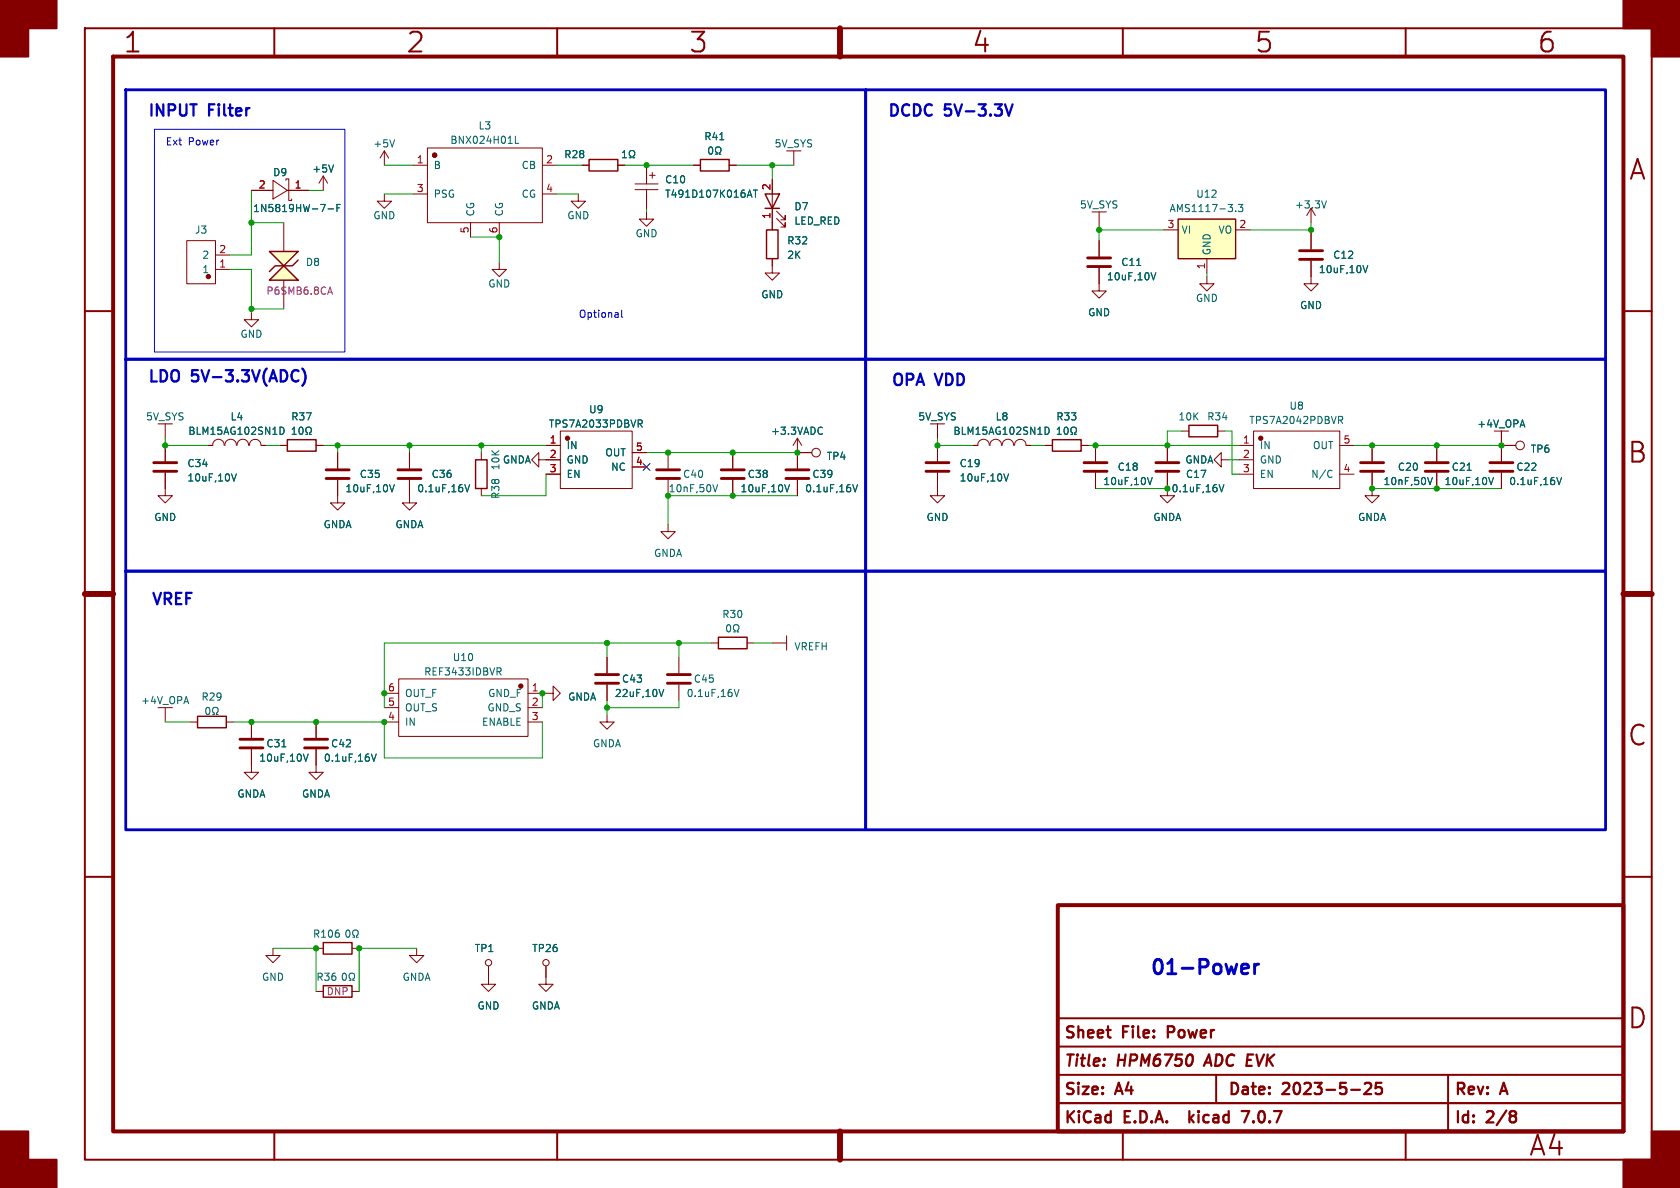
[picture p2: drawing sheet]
<svg xmlns="http://www.w3.org/2000/svg" width="297mm" height="210mm" viewBox="0 0 297 210" stroke-linecap="round" stroke-linejoin="round" font-family="sans-serif">
<g fill="none" stroke="#840000" stroke-width=".35">
<path d="M15 5h277v200h-277zM48.5 5v5M98.5 5v5M148.5 5v5M198.5 5v5M248.5 5v5M15 55h5M287 55h5M15 105h5M287 105h5M15 155h5M287 155h5"/>
<path d="M187 195h100M187 190h100M187 185h100M187 180h100M215 190v5M256 190v10M48.5 200v5M98.5 200v5M148.5 200v5M198.5 200v5M248.5 200v5"/>
</g>
<path d="M20 10h267v190h-267zM187 160h100v40h-100z" fill="none" stroke="#840000" stroke-width=".7"/>
<path d="M148.5 5v5M15 105h5M287 105h5M148.5 200v5" fill="none" stroke="#840000" stroke-width="1.1"/>
<g fill="#840000" stroke="#840000" stroke-width=".35">
<path d="M0 0h10v5h-5v5h-5z"/>
<path d="M0 200h5v5h5v5h-10z"/>
<path d="M287 0h10v10h-5v-5h-5z"/>
<path d="M292 200h5v10h-10v-5h5z"/>
</g>
<path d="M206.5 182.5h.7M207.2 181.4h-.7v2M210.3 196.4v2M210.5 197.6l.5 .8M211 197.1l-.7 .7M213.7 186.4l-.9 2M219.5 196.4h1.3l-.8 2M241.3 191.6l.3-.2h.4a.54 .54 0 0 1 .3 .9l-1.1 1.1h1.2M244.2 191.4h-.9l-.1 1 .3-.2 .6 .1 .2 .3-.1 .6-.3 .2h-.4l-.3-.2M267.6 196.4l.4 .4-.1 .3-.3 .2 .4 .3v.4l-.4 .4" fill="none" stroke="#840000" stroke-width=".4"/>
<g fill="none" stroke="#840000" stroke-width=".18">
<path d="M73 29.2h2.6M73 34.3h2.6M75.6 26.2h20.3v13.2h-20.3zM83.2 39.4v2.5M88.3 39.4v2.5M95.9 29.2h2.5M95.9 34.3h2.5M112.3 33.5h4M112.3 32.5h4M114.3 37.5v1.2h1.3l-1.3 1.3-1.3-1.3h1.3M114.3 29.2v3.3M114.3 33.5v3.3"/>
<path d="M114.8 31h1M115.3 30.5v1M88.3 46.4v1.2h1.2l-1.2 1.3-1.3-1.3h1.3M136.5 47v1.3h1.3l-1.3 1.2-1.2-1.2h1.2"/>
</g>
<path d="M91.1 24.1v1.2h.6M132.2 34.5h.6M132.5 33.6l.4 1.3M133.2 33.6h.7M133.6 33.6v1.3" fill="none" stroke="#006464" stroke-width=".18"/>
<circle cx="76.8" cy="27.4" r=".38" fill="#840000" stroke="#840000" stroke-width=".18"/>
<g fill="#ffffc2">
<path d="M50.2 47l2.5 2.5h-5.1z"/>
<path d="M47.6 44.5h5.1l-2.5 2.5z"/>
</g>
<g fill="none" stroke="#840000" stroke-width=".25">
<path d="M104.1 28.2h5.1v2h-5.1zM123.8 28.2h5.1v2h-5.1zM135.3 34.3h2.5l-1.3 2.5zM135.3 36.8h2.5M208.3 38.7h10.1v7h-10.1zM47.6 44.5h5.1l-2.5 2.5zM50.2 47l2.5 2.5h-5.1zM52.7 46l-1 1h-3.1l-1 1M135.5 40.6h2v5.1h-2zM50.8 77.7h5.1v2.1h-5.1zM186.1 77.7h5v2.1h-5zM210.2 75.2h5.1v2h-5.1z"/>
<path d="M84.1 81.3h2v5.1h-2zM127 112.6h5.1v2.1h-5.1zM34.9 126.6h5.1v2.1h-5.1zM57.1 166.6h5.1v2.1h-5.1zM57.1 174.2h5.1v2.1h-5.1z"/>
</g>
<g fill="none" stroke="#840000" stroke-width=".18">
<path d="M44.4 33.7h3.9M48.3 31.9l2.5 1.8-2.5 1.5zM50.2 39.4v5.1M50.5 31.9v-.3h.6v3.8h.5v-.2M50.8 33.7h3.8M57.1 31.1l-.7 1.3M57.1 31.1v2.6M57.1 31.1l.8 1.3M67.9 34.3v1.3h1.3l-1.3 1.2-1.2-1.2h1.2M67.9 26.7l-.7 1.2M67.9 26.7v2.5M67.9 26.7l.8 1.2"/>
<path d="M102.2 34.3v1.3h1.3l-1.3 1.2-1.2-1.2h1.2M102.9 29.2h1.2M109.2 29.2h1.3M114.3 29.2v2.6M114.3 34.3v2.5M122.6 29.2h1.2M128.9 29.2h1.3M136.5 31.8v8.8M137.3 38.6l1.5 1.5v-.7v.7h-.8M137.3 37.3l1.5 1.6v-.8v.8h-.8M140.3 26.7v2.5M194.3 37.5v2.5"/>
<path d="M231.8 36.8l-.8 1.3M231.8 36.8v2.6M231.8 36.8l.7 1.3M33 42.5h5.1v7.7h-5.1zM38.1 47.6h2.5M38.1 45.1h2.5M44.4 55.2v1.3h1.3l-1.3 1.3-1.2-1.3h1.2M50.2 49.5v5.1M136.5 45.7v1.3M194.3 47.4v4h1.3l-1.3 1.3-1.3-1.3h1.3M194.3 42.5v2.8M205.7 40.6h2.6"/>
<path d="M213.4 48.9v1.3h1.2l-1.2 1.2-1.3-1.2h1.3M213.4 45.7v2.6M218.4 40.6h2.6M231.8 46.1v4.1h1.2l-1.2 1.2-1.3-1.2h1.3M231.8 41.3v2.8M29.2 74.9v2.6M29.2 78.7v2.8M36.8 78.7h.8a1.01 1.01 0 0 1 1-1.1 1.01 1.01 0 0 1 1 1.1M39.8 78.7a1.01 1.01 0 0 1 1-1.1 1.01 1.01 0 0 1 1 1.1M41.9 78.7a1.02 1.02 0 0 1 1-1.1 1.02 1.02 0 0 1 1 1.1M44.1 78.7a1.01 1.01 0 0 1 1-1 1.01 1.01 0 0 1 1 1M46.2 78.7h.8"/>
<path d="M49.5 78.7h1.3M55.9 78.7h1.2M96.5 78.7h2.6M99.1 76.2h12.7v10.2h-12.7zM141 77.5v5.3M141 77.5l-.8 1.2M141 77.5l.7 1.2M165.7 74.9v2.6M165.7 78.7v2.8M172.1 78.7h.8a1.01 1.01 0 0 1 1-1.1 1.01 1.01 0 0 1 1 1.1M175 78.7a1.01 1.01 0 0 1 1-1.1 1.01 1.01 0 0 1 1 1.1M177.2 78.7a1.02 1.02 0 0 1 1-1.1 1.02 1.02 0 0 1 1 1.1"/>
<path d="M179.4 78.7a1.01 1.01 0 0 1 1-1 1.01 1.01 0 0 1 1 1M181.5 78.7h.7M184.8 78.7h1.3M191.1 78.7h1.3M193.7 78.7v2.8M206.4 78.7v2.8M208.9 76.2h1.3M215.3 76.2h1.2M219.1 78.7h2.5M221.6 76.2h15.3v10.2h-15.3zM236.9 78.7h2.5M242.6 78.7v2.8"/>
<path d="M254 78.7v2.8M265.4 78.7h2.6M265.4 76.2v5.3M29.2 83.6v4h1.3l-1.3 1.3-1.3-1.3h1.3M59.7 84.8v4.1h1.3l-1.3 1.3-1.3-1.3h1.3M59.7 80v2.8M72.4 84.8v4.1h1.3l-1.3 1.3-1.3-1.3h1.3M72.4 80v2.8M85.1 80v1.3M85.1 86.4v1.2M95.2 81.3v-1.3l-1.2 1.3 1.2 1.3v-1.3h3.9M96.5 83.8h2.6"/>
<path d="M111.8 82.6h2.5M111.8 80h2.5M118.1 92.7v1.3h1.3l-1.3 1.3-1.3-1.3h1.3M118.1 80v2.8M118.1 84.8v2.8M129.5 80v2.8M129.5 84.8v2.8M141 80h2.5M141 84.8v2.8M165.7 83.6v4h1.3l-1.3 1.3-1.2-1.3h1.2M193.7 83.6v2.8M206.4 83.6v4h1.2l-1.2 1.3-1.3-1.3h1.3"/>
<path d="M215.9 81.3v-1.3l-1.3 1.3 1.3 1.3v-1.3h1.3M219.1 81.3h2.5M219.1 83.8h2.5M236.9 83.8h2.5M242.6 83.6v4h1.2l-1.2 1.3-1.3-1.3h1.3M254 83.6v2.8M265.4 83.6v2.8M107.3 116.2v2.8M120 116.2v2.8M125.7 113.7h1.3M132.1 113.7h1.2M136.5 113.7h2.6"/>
<path d="M139.1 112.4v2.5M29.2 125.1v2.5M33.7 127.6h1.2M40 127.6h1.3M44.4 132.5v4h1.3l-1.3 1.3-1.2-1.3h1.2M44.4 127.6v2.8M55.9 132.5v4h1.2l-1.2 1.3-1.3-1.3h1.3M55.9 127.6v2.8M67.9 122.6h2.6M67.9 125.1h2.6M67.9 127.6h2.6M70.5 120h22.8v10.2h-22.8z"/>
<path d="M93.3 122.6h2.6M93.3 125.1h2.6M93.3 127.6h2.6M96.5 122.6h1.3v-1.3l1.3 1.3-1.3 1.2v-1.2M107.3 126.4v1.2h1.3l-1.3 1.3-1.3-1.3h1.3M107.3 121v2.8M120 121v2.8M48.3 167.6v1.3h1.2l-1.2 1.3-1.3-1.3h1.3M55.9 167.6h1.2M55.9 175.3h1.2M62.2 167.6h1.3M62.2 175.3h1.3"/>
<path d="M73.7 167.6v1.3h1.2l-1.2 1.3-1.3-1.3h1.3M86.4 170.8v3.2h1.2l-1.2 1.3-1.3-1.3h1.3M96.5 170.8v3.2h1.3l-1.3 1.3-1.3-1.3h1.3"/>
<circle cx="268.7" cy="78.7" r=".76"/>
<circle cx="144.3" cy="80" r=".76"/>
<circle cx="86.4" cy="170.2" r=".56"/>
<circle cx="96.5" cy="170.2" r=".56"/>
</g>
<path d="M58 51.7h.7M58.3 50.7l.5 1.3" fill="none" stroke="#840084" stroke-width=".18"/>
<g fill="none" stroke="#006464" stroke-width=".18">
<path d="M58 36.9h1M59 29.2l-.5 1.2M59.6 36.7h.4M60.2 36.1h-.6v1.3M69.8 24.7l-.5 1.3M110 27.9h.8M110 27l.4-.4v1.3M111.2 27.9h.3v-.3a.54 .54 0 0 1-.2-.7 .54 .54 0 0 1 .7-.2 .58 .58 0 0 1-.1 .9v.3h.3M125.4 26.1l.2-.1a.68 .68 0 0 1 .4 .6 .68 .68 0 0 1-.4 .6l-.2-.1-.1-.3zM126.5 27.2h.3v-.2a.54 .54 0 0 1-.3-.7 .54 .54 0 0 1 .8-.3 .58 .58 0 0 1-.1 1v.2h.3M127.2 24.7h.8M132.2 34.5h.6"/>
<path d="M132.5 33.6l.4 1.3M133.2 33.6h.7M133.6 33.6v1.3M218.4 37.3v.1M218.9 36.1h.8l-.4 .5 .3 .1v.6l-.1 .1-.6-.1M234.5 35.5l-.4 1.3M201 46.9h.7M203.5 48.2l.4 1.3 .4-1.3M241 46.9l.4 1.3 .4-1.3M49.5 75.5a.64 .64 0 0 1 .7 .6 .64 .64 0 0 1-.7 .7M51.6 76.8h.8M51.6 75.9l.4-.4v1.3"/>
<path d="M53 75.6l.2-.1a.68 .68 0 0 1 .4 .6 .68 .68 0 0 1-.4 .7l-.2-.1-.1-.4zM54.1 76.8h.3v-.3a.54 .54 0 0 1-.3-.7 .54 .54 0 0 1 .8-.2 .58 .58 0 0 1-.2 .9v.3h.3M112.8 74.2h.5l.2 .3-.1 .3-.6 .1M113.1 74.9l.4 .6M145.1 75.5l.3 .1M145.4 76.7l-.3 .1M184.8 75.5a.64 .64 0 0 1 .7 .6 .64 .64 0 0 1-.7 .7M186.9 76.8h.7M186.9 75.9l.4-.4v1.3M188.3 75.6l.1-.1a.68 .68 0 0 1 .5 .6 .68 .68 0 0 1-.5 .7 .84 .84 0 0 1-.1-1.2zM189.3 76.8h.3v-.3a.54 .54 0 0 1-.2-.7 .54 .54 0 0 1 .7-.2 .58 .58 0 0 1-.1 .9v.3h.3M236.6 73.6h.5l.3 .2-.2 .4-.6 .1"/>
<path d="M236.9 74.3l.5 .6M40.9 83.8l.5 1.2 .4-1.2M68.9 85.7l.4 1.2 .4-1.2M82.2 85.7l.4 1.2 .4-1.2M126 85.7l.4 1.2 .5-1.2M138.7 85.7l.4 1.2 .5-1.2M150.8 85.7l.4 1.2 .4-1.2M177.5 83.8l.4 1.2 .4-1.2M202.9 84.4l.4 1.3 .4-1.3M215.5 85.7l.5 1.2 .4-1.2M235.3 83.1l.2 .2M235.5 84.3l-.2 .1"/>
<path d="M252.4 84.4l.4 1.3 .4-1.3M259.4 83.1h.7M263.2 84.4l.4 1.3 .4-1.3M275.2 84.4l.4 1.3 .5-1.3M87.9 118.1h.5l.2 .2-.1 .4h-.6M88.2 118.7l.4 .6M128.6 110.5l.2-.1a.68 .68 0 0 1 .4 .7 .68 .68 0 0 1-.4 .6 .84 .84 0 0 1-.2-1.2zM129.7 111.7h.3v-.2a.54 .54 0 0 1-.3-.8 .54 .54 0 0 1 .7-.2 .58 .58 0 0 1-.1 1v.2h.3M36.5 125.2l.2-.2a.68 .68 0 0 1 .4 .7 .68 .68 0 0 1-.4 .6l-.2-.1-.1-.4zM37.6 126.3h.3v-.2a.54 .54 0 0 1-.3-.8 .54 .54 0 0 1 .8-.2 .58 .58 0 0 1-.1 1v.2h.3M49.8 132h.7M53.6 133.3l.5 1.3 .4-1.3"/>
<path d="M65.7 133.3l.4 1.3 .4-1.3M116.5 121.9l.4 1.2 .4-1.2M129.8 121.9l.4 1.2 .4-1.2M56.2 172.7l.6-.1 .2-.1-.1-.3-.7-.2v1.3M56.5 172.7l.5 .6M57.4 172h.8l-.4 .5 .3 .1v.6l-.2 .1-.5-.1M59.3 172l-.4 .1a.85 .85 0 0 0 0 1.2l.4-.1 .1-.4-.3-.3-.3 .1-.1 .2M60.6 172.2l.2-.2a.68 .68 0 0 1 .4 .7 .68 .68 0 0 1-.4 .6l-.2-.1-.1-.4zM61.3 164.5l.1-.1a.68 .68 0 0 1 .5 .6 .68 .68 0 0 1-.5 .7l-.1-.1-.2-.4zM61.7 173.3h.3v-.2a.54 .54 0 0 1-.3-.8 .54 .54 0 0 1 .8-.2 .58 .58 0 0 1-.1 1v.2h.3M62.4 165.7h.3v-.3a.54 .54 0 0 1-.3-.7 .54 .54 0 0 1 .7-.2 .58 .58 0 0 1-.1 .9v.3h.3"/>
</g>
<g fill="none" stroke="#840000" stroke-width=".51">
<path d="M192.3 47.1h4M192.3 45.6h4M229.7 45.8h4.1M229.7 44.3h4.1M27.2 83.3h4M27.2 81.8h4M57.7 84.6h4M57.7 83.1h4M70.4 84.6h4M70.4 83.1h4M116.1 84.6h4M116.1 83.1h4"/>
<path d="M127.5 84.6h4.1M127.5 83.1h4.1M138.9 84.6h4.1M138.9 83.1h4.1M163.7 83.3h4.1M163.7 81.8h4.1M191.6 83.3h4.1M191.6 81.8h4.1M204.3 83.3h4.1M204.3 81.8h4.1M240.5 83.3h4.1M240.5 81.8h4.1"/>
<path d="M252 83.3h4M252 81.8h4M263.4 83.3h4.1M263.4 81.8h4.1M105.3 119.3h4M118 119.3h4M42.4 132.2h4.1M42.4 130.7h4.1M53.8 132.2h4.1M53.8 130.7h4.1M105.3 120.8h4M118 120.8h4"/>
</g>
<path d="M208.3 38.7h10.1v7h-10.1z" fill="#ffffc2" stroke="#ffffc2" stroke-width=".18"/>
<g fill="#840000" stroke="#840000" stroke-width=".18">
<circle cx="92.1" cy="121.3" r=".38"/>
<circle cx="100.3" cy="77.5" r=".38"/>
<circle cx="222.9" cy="77.5" r=".38"/>
<circle cx="36.8" cy="48.9" r=".38"/>
</g>
<path d="M219.9 170.4l.7 .2 .1 .4-1.2 .3M220.6 172l-.7 .1M221.8 170.4v1.7M222.5 170.4a.65 .65 0 0 0-.7 .5" fill="none" stroke="#0000c2" stroke-width=".51"/>
<path d="M177.7 18.4l.6 2 .7-2M53.4 65.1a2.29 2.29 0 0 1 0 3.1" fill="none" stroke="#0000c2" stroke-width=".4"/>
<path d="M27.3 22.9h33.7v39.3h-33.7zM109.9 54.8v1.1l.2 .2" fill="none" stroke="#0000c2" stroke-width=".18"/>
<path d="M22.2 15.9h130.8v47.6h-130.8zM153 15.9h130.8v47.6h-130.8zM22.2 63.5h130.8v37.5h-130.8zM153 63.5h130.8v37.5h-130.8zM22.2 101h130.8v45.7h-130.8zM153 101h130.8v45.7h-130.8z" fill="none" stroke="#0000c2" stroke-width=".5"/>
<g fill="none" stroke="#009600" stroke-width=".18">
<path d="M44.4 39.4h5.8M44.4 33.7v11.4h-3.8M54.6 33.7h2.5M67.9 29.2h5.1M67.9 34.3h5.1M98.4 29.2h4.5M98.4 34.3h3.8M110.5 29.2h12.1M114.3 36.8v.7M130.2 29.2h10.1M136.5 29.2v2.6M231.8 39.4v1.9"/>
<path d="M40.6 47.6h3.8v7.6M44.4 54.6h5.8M83.2 41.9h5.1v4.5M194.3 40.6h11.4M194.3 40v2.5M213.4 48.3v.6M221 40.6h10.8M29.2 77.5v1.2h7.6M47 78.7h2.5M57.1 78.7h39.4M59.7 78.7v1.3M72.4 78.7v1.3"/>
<path d="M85.1 78.7v1.3M165.7 77.5v1.2h6.4M182.2 78.7h2.6M192.4 78.7h26.7M208.9 76.2h-2.5v2.5M216.5 76.2h1.3v7.6h1.3M239.4 78.7h26M96.5 83.8v3.8h-11.4M114.3 80h26.7M141 87.6h-22.9v5.1M193.7 86.4h12.7M217.2 81.3h1.9"/>
<path d="M242.6 86.4h22.8M107.3 113.7v2.5M120 113.7v2.5M125.7 113.7h-57.8v11.4M133.3 113.7h3.2M29.2 127.6h4.5M41.3 127.6h26.6v6.4h28v-6.4M96.5 122.6h-.6v2.5M107.3 123.8v2.6M120 123.8v1.3h-12.7M48.3 167.6h7.6v7.7M73.7 167.6h-10.2v7.7"/>
</g>
<path d="M113.7 81.9l1.2 1.3M114.9 81.9l-1.2 1.3" fill="none" stroke="#000084" stroke-width=".18"/>
<g fill="#009600" stroke="#009600" stroke-width=".18">
<circle cx="85.1" cy="78.7" r=".46"/>
<circle cx="118.1" cy="80" r=".46"/>
<circle cx="118.1" cy="87.6" r=".46"/>
<circle cx="129.5" cy="80" r=".46"/>
<circle cx="129.5" cy="87.6" r=".46"/>
<circle cx="141" cy="80" r=".46"/>
<circle cx="136.5" cy="29.2" r=".46"/>
<circle cx="165.7" cy="78.7" r=".46"/>
<circle cx="206.4" cy="78.7" r=".46"/>
<circle cx="206.4" cy="86.4" r=".46"/>
<circle cx="114.3" cy="29.2" r=".46"/>
<circle cx="107.3" cy="125.1" r=".46"/>
<circle cx="63.5" cy="167.6" r=".46"/>
<circle cx="55.9" cy="167.6" r=".46"/>
<circle cx="55.9" cy="127.6" r=".46"/>
<circle cx="44.4" cy="127.6" r=".46"/>
<circle cx="67.9" cy="122.6" r=".46"/>
<circle cx="67.9" cy="127.6" r=".46"/>
<circle cx="120" cy="113.7" r=".46"/>
<circle cx="59.7" cy="78.7" r=".46"/>
<circle cx="242.6" cy="78.7" r=".46"/>
<circle cx="242.6" cy="86.4" r=".46"/>
<circle cx="254" cy="86.4" r=".46"/>
<circle cx="254" cy="78.7" r=".46"/>
<circle cx="265.4" cy="78.7" r=".46"/>
<circle cx="44.4" cy="54.6" r=".46"/>
<circle cx="44.4" cy="39.4" r=".46"/>
<circle cx="88.3" cy="41.9" r=".46"/>
<circle cx="107.3" cy="113.7" r=".46"/>
<circle cx="95.9" cy="122.6" r=".46"/>
<circle cx="72.4" cy="78.7" r=".46"/>
<circle cx="29.2" cy="78.7" r=".46"/>
<circle cx="231.8" cy="40.6" r=".46"/>
<circle cx="193.7" cy="78.7" r=".46"/>
<circle cx="194.3" cy="40.6" r=".46"/>
</g>
<g font-size="4.9" fill="#840000">
<text x="21.7" y="9.8">1</text>
<text x="71.7" y="9.8">2</text>
<text x="121.7" y="9.8">3</text>
<text x="171.7" y="9.8">4</text>
<text x="221.7" y="9.8">5</text>
<text x="271.7" y="9.8">6</text>
<text x="287.8" y="32.3">A</text>
<text x="287.6" y="82.3">B</text>
<text x="287.6" y="132.3">C</text>
<text x="287.6" y="182.3">D</text>
<text x="270.2" y="204.8">A4</text>
</g>
<text font-size="3.5" fill="#0000c2" x="203.2" y="172.5">01-Power</text>
<g font-size="2.8" fill="#0000c2">
<text x="26" y="20.7">INPUT</text>
<text x="37" y="20.7">Filter</text>
<text x="156.8" y="20.7">DCDC</text>
<text x="167.2" y="20.7">5V-3.3V</text>
<text x="26" y="67.7">LDO</text>
<text x="34.1" y="67.7">5V-3.3V(ADC)</text>
<text x="157.5" y="68.3">OPA</text>
<text x="165.6" y="68.3">VDD</text>
<text x="26.7" y="107.1">VREF</text>
</g>
<g font-size="2.8" fill="#840000">
<text x="188" y="184.1">Sheet</text>
<text x="198.6" y="184.1">File:</text>
<text x="207.3" y="184.1">Power</text>
<text x="188" y="189.1">Title:</text>
<text x="197.7" y="189.1">HPM6750</text>
<text x="214" y="189.1">ADC EVK</text>
<text x="188" y="194.1">Size:</text>
<text x="197.5" y="194.1">A4</text>
<text x="217" y="194.1">Date:</text>
<text x="226.9" y="194.1">2023-5-25</text>
<text x="257" y="194.1">Rev:</text>
<text x="265.5" y="194.1">A</text>
<text x="188" y="199.1">KiCad</text>
<text x="198.9" y="199.1">E.D.A.</text>
<text x="211.9" y="199.1">kicad</text>
<text x="222.2" y="199.1">7.0.7</text>
<text x="257" y="199.1">Id:</text>
<text x="263" y="199.1">2/8</text>
</g>
<g font-size="1.8" fill="#006464">
<text x="84.5" y="23.1">L3</text>
<text x="65.9" y="26.3">+5V</text>
<text x="79.5" y="25.6">BNX024H01L</text>
<text x="99.7" y="28.2">R28</text>
<text x="124.4" y="25">R41</text>
<text x="136.8" y="26.3">5V_SYS</text>
<text x="48.2" y="31.3">D9</text>
<text x="55.1" y="30.7">+5V</text>
<text x="76.6" y="30.1">B</text>
<text x="76.6" y="35.2">PSG</text>
<text x="92.1" y="30.1">CB</text>
<text x="92.1" y="35.2">CG</text>
<text x="117.5" y="35.2">T491D107K016AT</text>
<text x="117.5" y="32.6">C10</text>
<text x="211.4" y="35.2">U12</text>
<text x="34.4" y="41.5">J3</text>
<text x="44.9" y="37.7">1N5819HW-7-F</text>
<text x="65.9" y="39">GND</text>
<text x="84" y="38.4" transform="rotate(-90 84 38.4)">CG</text>
<text x="89.1" y="38.4" transform="rotate(-90 89.1 38.4)">CG</text>
<text x="100.2" y="39">GND</text>
<text x="140.3" y="37.4">D7</text>
<text x="140.3" y="39.9">LED_RED</text>
<text x="190.8" y="37.1">5V_SYS</text>
<text x="206.7" y="37.7">AMS1117-3.3</text>
<text x="208.8" y="41.5">VI</text>
<text x="215.3" y="41.5">VO</text>
<text x="228.8" y="37.1">+3.3V</text>
<text x="35.7" y="45.9">2</text>
<text x="54" y="47.2">D8</text>
<text x="112.3" y="42.1">GND</text>
<text x="139.1" y="45.9">2K</text>
<text x="139.1" y="43.4">R32</text>
<text x="198.1" y="47.2">C11</text>
<text x="214.2" y="45.2" transform="rotate(-90 214.2 45.2)">GND</text>
<text x="235.6" y="45.9">C12</text>
<text x="35.7" y="48.5">1</text>
<text x="86.2" y="51">GND</text>
<text x="134.5" y="52.9">GND</text>
<text x="195.6" y="49.8">10uF,10V</text>
<text x="211.3" y="53.6">GND</text>
<text x="233.1" y="48.5">10uF,10V</text>
<text x="42.4" y="59.9">GND</text>
<text x="192.3" y="56.1">GND</text>
<text x="229.7" y="54.8">GND</text>
<text x="25.7" y="74.5">5V_SYS</text>
<text x="33.2" y="77.1">BLM15AG102SN1D</text>
<text x="40.7" y="74.5">L4</text>
<text x="51.4" y="74.5">R37</text>
<text x="96.9" y="75.8">TPS7A2033PDBVR</text>
<text x="104" y="73.3">U9</text>
<text x="136.2" y="77.1">+3.3VADC</text>
<text x="162.2" y="74.5">5V_SYS</text>
<text x="168.5" y="77.1">BLM15AG102SN1D</text>
<text x="175.9" y="74.5">L8</text>
<text x="186.6" y="74.5">R33</text>
<text x="208.2" y="74.5">10K</text>
<text x="213.3" y="74.5">R34</text>
<text x="220.8" y="75.2">TPS7A2042PDBVR</text>
<text x="227.9" y="72.6">U8</text>
<text x="261.1" y="75.8">+4V_OPA</text>
<text x="33" y="82.8">C34</text>
<text x="88.5" y="83.2" transform="rotate(-90 88.5 83.2)">10K</text>
<text x="88.8" y="82.1">GNDA</text>
<text x="100.1" y="79.6">IN</text>
<text x="100.1" y="82.1">GND</text>
<text x="106.9" y="80.9">OUT</text>
<text x="107.9" y="83.4">NC</text>
<text x="146.1" y="81.5">TP4</text>
<text x="169.6" y="82.8">C19</text>
<text x="197.5" y="83.4">C18</text>
<text x="209.5" y="82.1">GNDA</text>
<text x="222.6" y="79.6">IN</text>
<text x="222.6" y="82.1">GND</text>
<text x="232" y="79.6">OUT</text>
<text x="247" y="83.4">C20</text>
<text x="256.6" y="83.4">C21</text>
<text x="268" y="83.4">C22</text>
<text x="270.5" y="80.2">TP6</text>
<text x="33" y="85.3">10uF,10V</text>
<text x="61" y="87.2">10uF,10V</text>
<text x="63.5" y="84.7">C35</text>
<text x="73.7" y="87.2">0.1uF,16V</text>
<text x="76.2" y="84.7">C36</text>
<text x="88.5" y="88.3" transform="rotate(-90 88.5 88.3)">R38</text>
<text x="100.1" y="84.7">EN</text>
<text x="118.1" y="87.2">10nF,50V</text>
<text x="120.7" y="84.7">C40</text>
<text x="130.8" y="87.2">10uF,10V</text>
<text x="132.1" y="84.7">C38</text>
<text x="142.2" y="87.2">0.1uF,16V</text>
<text x="143.5" y="84.7">C39</text>
<text x="169.6" y="85.3">10uF,10V</text>
<text x="195" y="86">10uF,10V</text>
<text x="207" y="87.2">0.1uF,16V</text>
<text x="209.6" y="84.7">C17</text>
<text x="222.6" y="84.7">EN</text>
<text x="231.7" y="84.7">N/C</text>
<text x="244.5" y="86">10nF,50V</text>
<text x="255.3" y="86">10uF,10V</text>
<text x="266.7" y="86">0.1uF,16V</text>
<text x="27.2" y="92.3">GND</text>
<text x="57.1" y="93.6">GNDA</text>
<text x="69.8" y="93.6">GNDA</text>
<text x="163.7" y="92.3">GND</text>
<text x="203.8" y="92.3">GNDA</text>
<text x="240" y="92.3">GNDA</text>
<text x="115.5" y="98.7">GNDA</text>
<text x="127.6" y="109.4">R30</text>
<text x="74.9" y="119.6">REF3433IDBVR</text>
<text x="79.9" y="117.1">U10</text>
<text x="140.3" y="115.2">VREFH</text>
<text x="24.8" y="124.7">+4V_OPA</text>
<text x="35.5" y="124.1">R29</text>
<text x="71.5" y="126">OUT_S</text>
<text x="71.5" y="123.4">OUT_F</text>
<text x="86.1" y="126">GND_S</text>
<text x="86.2" y="123.4">GND_F</text>
<text x="100.3" y="124.1">GNDA</text>
<text x="108.6" y="123.4">22uF,10V</text>
<text x="109.9" y="120.9">C43</text>
<text x="121.3" y="123.4">0.1uF,16V</text>
<text x="122.6" y="120.9">C45</text>
<text x="71.5" y="128.5">IN</text>
<text x="85.1" y="128.5">ENABLE</text>
<text x="45.7" y="134.8">10uF,10V</text>
<text x="47" y="132.3">C31</text>
<text x="57.2" y="134.8">0.1uF,16V</text>
<text x="58.4" y="132.3">C42</text>
<text x="104.7" y="132.3">GNDA</text>
<text x="41.9" y="141.2">GNDA</text>
<text x="53.3" y="141.2">GNDA</text>
<text x="55.2" y="166">R106</text>
<text x="46.2" y="173.6">GND</text>
<text x="71.1" y="173.6">GNDA</text>
<text x="83.8" y="168.5">TP1</text>
<text x="94" y="168.5">TP26</text>
<text x="84.3" y="178.7">GND</text>
<text x="93.9" y="178.7">GNDA</text>
</g>
<g font-size="1.8" fill="#0000c2">
<text x="29.2" y="25.8">Ext</text>
<text x="33.3" y="25.8">Power</text>
<text x="102.2" y="56.3">Optional</text>
</g>
<g font-size="1.8" fill="#a90000">
<text x="73.6" y="29">1</text>
<text x="96.4" y="29">2</text>
<text x="45.6" y="33.4">2</text>
<text x="52" y="33.4">1</text>
<text x="73.6" y="34">3</text>
<text x="96.4" y="34">4</text>
<text x="136.3" y="33.7" transform="rotate(-90 136.3 33.7)">2</text>
<text x="82.9" y="41.3" transform="rotate(-90 82.9 41.3)">5</text>
<text x="88" y="41.3" transform="rotate(-90 88 41.3)">6</text>
<text x="136.3" y="38.8" transform="rotate(-90 136.3 38.8)">1</text>
<text x="206.3" y="40.4">3</text>
<text x="219" y="40.4">2</text>
<text x="38.7" y="47.4">1</text>
<text x="38.7" y="44.8">2</text>
<text x="213.1" y="47.7" transform="rotate(-90 213.1 47.7)">1</text>
<text x="97.1" y="78.5">1</text>
<text x="97.1" y="81">2</text>
<text x="97.1" y="83.6">3</text>
<text x="112.3" y="82.3">4</text>
<text x="112.3" y="79.8">5</text>
<text x="219.6" y="78.5">1</text>
<text x="219.6" y="81">2</text>
<text x="219.6" y="83.6">3</text>
<text x="237.4" y="83.6">4</text>
<text x="237.4" y="78.5">5</text>
<text x="68.5" y="124.8">5</text>
<text x="68.5" y="122.3">6</text>
<text x="93.9" y="122.3">1</text>
<text x="93.9" y="124.8">2</text>
<text x="68.5" y="127.4">4</text>
<text x="93.9" y="127.4">3</text>
</g>
<g font-size="1.8" fill="#840084">
<text x="47" y="52.3">P6SMB6.8CA</text>
<text x="57.7" y="176.1">DNP</text>
</g>
</svg>
